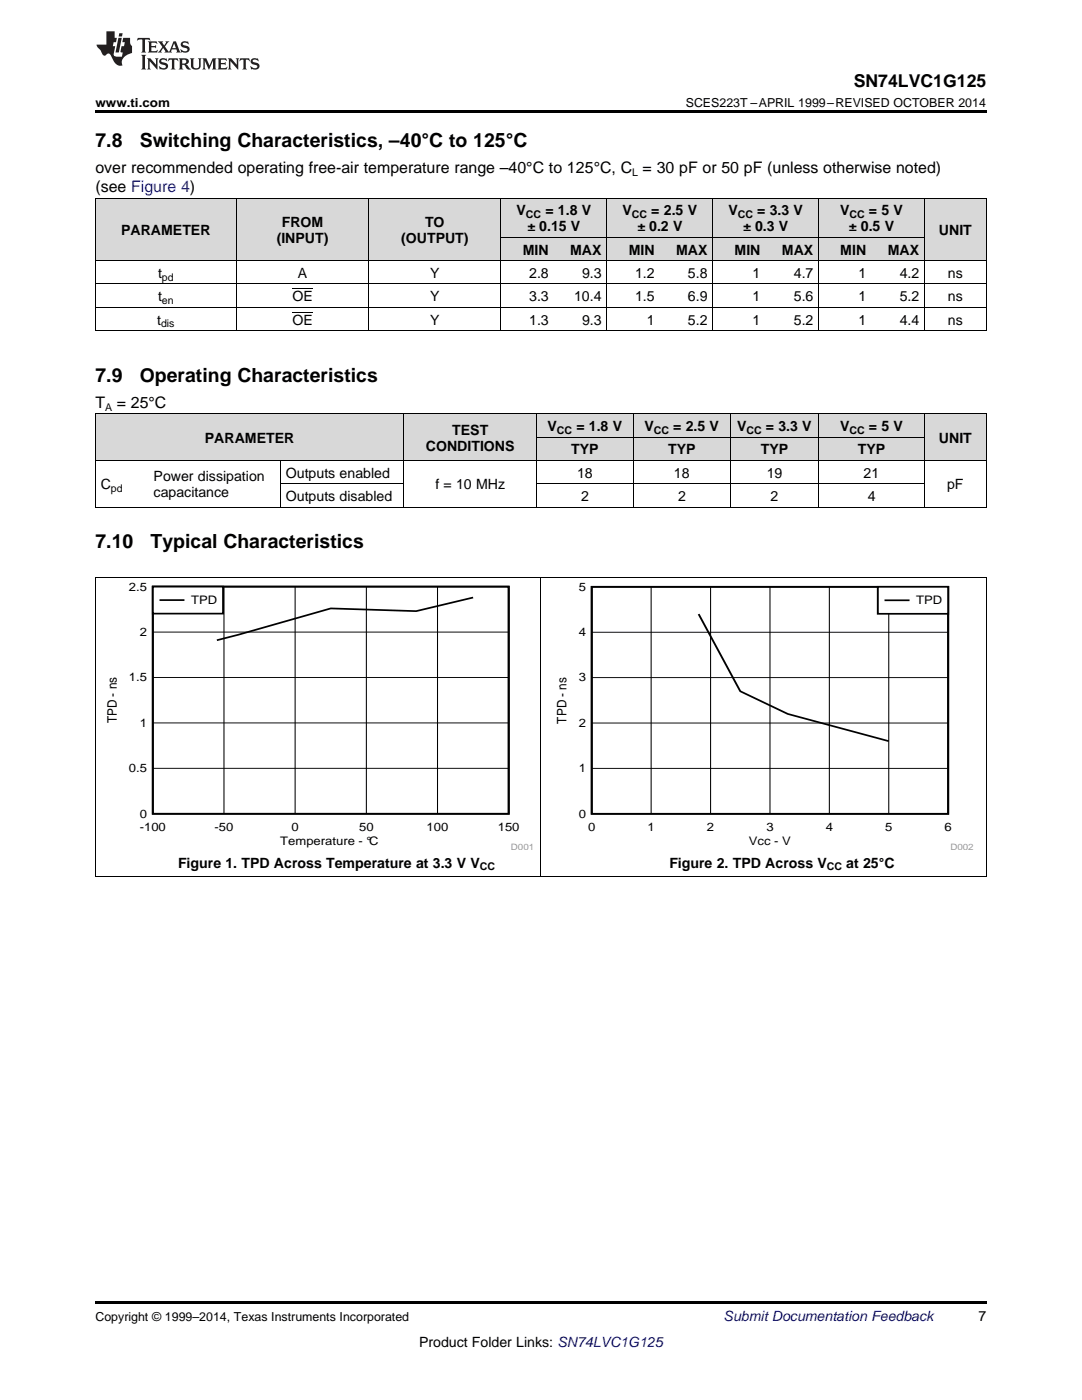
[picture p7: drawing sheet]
<svg xmlns="http://www.w3.org/2000/svg" width="216mm" height="279mm" viewBox="0 0 216 279" stroke-linecap="round" stroke-linejoin="round" font-family="sans-serif">
<g fill="#d8d8d8">
<path d="M19 82.6h10.6v9.3h-10.6z"/>
<path d="M29.6 82.6h26.4v9.3h-26.4z"/>
<path d="M56 82.6h24.6v9.3h-24.6z"/>
<path d="M80.6 82.6h26.5v9.3h-26.5z"/>
<path d="M107.1 87.3h19.3v4.6h-19.3z"/>
<path d="M126.4 87.3h19.4v4.6h-19.4z"/>
<path d="M145.8 87.3h17.6v4.6h-17.6z"/>
<path d="M163.4 87.3h21.1v4.6h-21.1z"/>
<path d="M184.5 82.6h12.3v9.3h-12.3z"/>
<path d="M107.1 82.6h19.3v4.7h-19.3z"/>
<path d="M126.4 82.6h19.4v4.7h-19.4z"/>
<path d="M145.8 82.6h17.6v4.7h-17.6z"/>
<path d="M163.4 82.6h21.1v4.7h-21.1z"/>
<path d="M19 39.6h28.2v12.5h-28.2z"/>
<path d="M47.2 39.6h26.4v12.5h-26.4z"/>
<path d="M73.6 39.6h26.4v12.5h-26.4z"/>
<path d="M100 47.4h10.6v4.7h-10.6z"/>
<path d="M110.6 47.4h10.5v4.7h-10.5z"/>
<path d="M121.1 47.4h10.6v4.7h-10.6z"/>
<path d="M131.7 47.4h10.6v4.7h-10.6z"/>
<path d="M142.3 47.4h10.5v4.7h-10.5z"/>
<path d="M152.8 47.4h10.6v4.7h-10.6z"/>
<path d="M163.4 47.4h10.6v4.7h-10.6z"/>
<path d="M174 47.4h10.5v4.7h-10.5z"/>
<path d="M184.5 39.6h12.3v12.5h-12.3z"/>
<path d="M100 39.6h10.6v7.8h-10.6z"/>
<path d="M110.6 39.6h10.5v7.8h-10.5z"/>
<path d="M121.1 39.6h10.6v7.8h-10.6z"/>
<path d="M131.7 39.6h10.6v7.8h-10.6z"/>
<path d="M142.3 39.6h10.5v7.8h-10.5z"/>
<path d="M152.8 39.6h10.6v7.8h-10.6z"/>
<path d="M163.4 39.6h10.6v7.8h-10.6z"/>
<path d="M174 39.6h10.5v7.8h-10.5z"/>
</g>
<path d="M19 259.7h177.8v.5h-177.8z" fill="#000"/>
<path d="M19.1 115.3v59.6M44.7 117.1v45.3M58.9 117.1v45.3M73.1 117.1v45.3M87.3 117.1v45.3M107.9 115.3v59.6M196.8 115.3v59.6M30.5 135.2h71M30.5 126.1h71M30.5 153.3h71M30.5 144.3h71M19 174.9h177.8" fill="none" stroke="#000" stroke-width=".2"/>
<path d="M30.5 117.1h71v45.3h-71zM94.4 119.3l-11.4 2.7-17-.6-22.7 6.4" fill="none" stroke="#000" stroke-width=".36"/>
<path d="M30.5 117.1h14v5.4h-14z" fill-rule="evenodd" fill="#fff"/>
<path d="M30.5 117.1h14v5.4h-14zM32 119.8h4.6M118.1 117.1h71.1v45.3h-71.1zM139.4 122.6l8.3 15.4 9.5 4.5 20.1 5.4" fill="none" stroke="#000" stroke-width=".36"/>
<path d="M129.9 117.1v45.3M141.8 117.1v45.3M153.6 117.1v45.3M165.5 117.1v45.3M177.3 117.1v45.3M118.1 135.2h71.1M118.1 126.2h71.1M118.1 153.3h71.1M118.1 144.3h71.1" fill="none" stroke="#000" stroke-width=".2"/>
<path d="M175.2 117.1h14v5.4h-14z" fill-rule="evenodd" fill="#fff"/>
<path d="M175.2 117.1h14v5.4h-14zM176.7 119.8h4.6" fill="none" stroke="#000" stroke-width=".36"/>
<g fill="none" stroke="#000" stroke-width=".2">
<path d="M19 39.5h177.8M19.1 39.5v26.5M47.1 39.5v26.5M73.5 39.5v26.5M100 39.5v26.5M121.1 39.5v26.5M142.2 39.5v26.5M163.3 39.5v26.5M184.4 39.5v26.5M196.8 39.5v26.5M19 56.7h177.8M19 52h177.8"/>
<path d="M100 47.4h84.5M19 66h177.8M19 61.3h177.8M19 91.9h177.8M19 82.6h177.8M19.1 82.6v18.6M55.9 91.9v9.3M56 96.5h24.6M80.6 82.6v18.6M107 82.6v18.6M107.1 96.5h77.4M107.1 87.2h77.4"/>
<path d="M126.3 82.6v18.6M145.7 82.6v18.6M163.3 82.6v18.6M184.4 82.6v18.6M196.8 82.6v18.6M19 115.3h177.8M19 101.2h177.8"/>
</g>
<g fill="#000">
<path d="M19 22h177.8v.5h-177.8zM19 66h.2zM73.5 66h.1zM99.9 66h.1zM110.5 66h.1zM121 66h.1zM131.6 66h.1zM142.2 66h.1zM152.7 66h.1zM163.3 66h.1zM173.8 66h.2zM184.4 66h.1z"/>
<path d="M196.7 66h.1z"/>
</g>
<g fill="#231f20">
<path d="M27.5 7.6l-.1 .5 .4-.2h.6v.1v2.1l-.2 .4h1l-.3-.4v-2.1l.1-.1h.5l.5 .2-.2-.5zM29.5 8.3l.2 .3v1.5l-.2 .4h1.8l.2-.6a1.04 1.04 0 0 1-1.3 .2v-.7h.6l.3 .2v-.6l-.3 .2h-.6v-.6l.8-.1 .4 .3-.2-.5zM31.5 8.3l.9 1.1-.9 1.1h.8l-.2-.2 .5-.7 .4 .7-.2 .2h1.5l-.1-.2 .1-.4h.9l.1 .4-.2 .2h1l-.3-.3-.7-1.9h-.5l-.9 2-.8-1 .9-1h-.8l.1 .3-.3 .5-.4-.6 .2-.2zM34.7 8.6l.4 1h-.7zM36.3 8.4a.63 .63 0 0 0-.2 .7 .63 .63 0 0 0 .6 .4l.6 .2 .1 .2a.75 .75 0 0 1-.7 .4 .75 .75 0 0 1-.6-.5l.1 .7 .1-.1a1.11 1.11 0 0 0 1.5-.6 1.13 1.13 0 0 0-1.2-.8l-.1-.4a1.04 1.04 0 0 1 1.2 .2l-.2-.5-.1 .1-.5-.2zM28.2 10.9l.2 .4v2.2l-.2 .4h1l-.3-.4v-2.2l.3-.4zM29.3 11.6l.3 .4v1.5l-.3 .4h.8l-.2-.4v-1.3l1.5 1.7v-1.9l.2-.4h-.7l.2 .4v.9l-1.1-1.3zM32 11.8a.62 .62 0 0 0-.2 .7 .62 .62 0 0 0 .6 .4l.6 .1 .1 .3a.76 .76 0 0 1-.7 .3 .76 .76 0 0 1-.6-.4l.1 .7 .1-.1a1.11 1.11 0 0 0 1.5-.6 1.13 1.13 0 0 0-1.2-.8l-.1-.4a1.04 1.04 0 0 1 1.2 .2l-.2-.6-.1 .1-.5-.1zM33.7 11.6l-.2 .6a.61 .61 0 0 1 .8-.3v1.6l-.2 .4h.9l-.2-.4v-1.6a.63 .63 0 0 1 .8 .3l-.2-.6zM35.6 11.6l.3 .4v1.5l-.3 .4h1l-.2-.2v-.8l.5 .2a.76 .76 0 0 0 1.2 .7l-1-1a.58 .58 0 0 0 .6-.5 .58 .58 0 0 0-.5-.6zM36.4 11.9h.1a.45 .45 0 0 1 .5 .1 .45 .45 0 0 1 .1 .5l-.7 .2zM37.9 11.6l.2 .2a2.17 2.17 0 0 0 .3 1.9 .99 .99 0 0 0 1.6-.6v-1.1l.2-.4h-.7l.2 .2a1.92 1.92 0 0 1-.2 1.8 .6 .6 0 0 1-.9-.5v-1.1l.2-.4zM40.4 11.6l.2 .4v1.5l-.2 .4h.7l-.2-.4v-1.4l.8 1.8 .8-1.8v1.4l-.2 .4h.9l-.2-.4v-1.5l.2-.4h-.8l-.6 1.5-.6-1.5zM43.4 11.6l.2 .4v1.5l-.2 .4h1.8l.2-.6a1.04 1.04 0 0 1-1.3 .1v-.6h.5l.4 .2v-.6l-.4 .2h-.5v-.7h.8l.3 .3-.1-.6zM45.5 11.6l.2 .4v1.5l-.2 .4h.7l-.2-.4v-1.3l1.5 1.7v-1.9l.2-.4h-.7l.2 .4v.9l-1.1-1.3zM47.9 11.6l-.1 .6a.61 .61 0 0 1 .8-.3v1.6l-.3 .4h1l-.3-.4 .1-1.6a.63 .63 0 0 1 .7 .3l-.1-.6zM50.2 11.8a.62 .62 0 0 0-.2 .7 .62 .62 0 0 0 .6 .4l.6 .1 .2 .3a.76 .76 0 0 1-.8 .3 .76 .76 0 0 1-.6-.4l.1 .7 .2-.1a1.11 1.11 0 0 0 1.5-.6 1.13 1.13 0 0 0-1.3-.8l-.1-.4a1.04 1.04 0 0 1 1.2 .2l-.1-.6-.2 .1-.5-.1z"/>
<path d="M21.2 6.3v2.6h-1.9l.1 .4 .7 .9a.91 .91 0 0 0 1 .8 .56 .56 0 0 1 .5-.3 .56 .56 0 0 1 .5 .3l.4 .8a1.53 1.53 0 0 0 1.9 1.2 1.54 1.54 0 0 1 1-2.1l.9-.3v-1.4a1.52 1.52 0 0 1-.3-1.6h-1.4l-.2 .8h.5l-.2 .8h-.4l-.2 1v.2l.4 .1-.2 .8a1.93 1.93 0 0 1-1.6-.3l.3-1.8h-.5l.2-.8h.4l.2-.8h-.4v-1.3zM23.6 7.6l-.6 2.9h.7l.6-2.9zM23.8 6.6l-.1 .7h.6l.2-.7z"/>
</g>
<path d="M58.3 57.6h4.1M58.3 62.3h4.1" fill="none" stroke="#000" stroke-width=".2"/>
<g font-size="3.9">
<text x="19" y="29.3">7.8</text>
<text x="27.9" y="29.3">Switching Characteristics, –40°C to 125°C</text>
<text x="19" y="76.2">7.9</text>
<text x="27.9" y="76.2">Operating Characteristics</text>
<text x="19" y="109.3">7.10</text>
<text x="30.1" y="109.3">Typical Characteristics</text>
</g>
<text font-size="3.5" x="170.4" y="17.3">SN74LVC1G125</text>
<g font-size="3.2">
<text x="19" y="34.4">over recommended operating free-air temperature range –40°C to 125°C, C = 30 pF or 50 pF (unless otherwise noted)</text>
<text x="19" y="38.3">(see Figure 4)</text>
<text x="19" y="81.4">T</text>
<text x="23.3" y="81.4">= 25°C</text>
</g>
<g font-size="2.8">
<text x="24.2" y="46.9">PARAMETER</text>
<text x="56.2" y="45.3">FROM</text>
<text x="84.8" y="45.3">TO</text>
<text x="103.1" y="43">V</text>
<text x="105.2" y="46.1">± 0.15 V</text>
<text x="108.8" y="43">=</text>
<text x="111.3" y="43">1.8 V</text>
<text x="124.2" y="43">V</text>
<text x="127.2" y="46.1">± 0.2 V</text>
<text x="130" y="43">=</text>
<text x="132.5" y="43">2.5 V</text>
<text x="145.3" y="43">V</text>
<text x="148.3" y="46.1">± 0.3 V</text>
<text x="151.1" y="43">=</text>
<text x="153.6" y="43">3.3 V</text>
<text x="167.6" y="43">V</text>
<text x="169.4" y="46.1">± 0.5 V</text>
<text x="173.4" y="43">= 5 V</text>
<text x="187.4" y="46.9">UNIT</text>
<text x="55.2" y="48.5">(INPUT)</text>
<text x="80" y="48.5">(OUTPUT)</text>
<text x="104.3" y="50.8">MIN</text>
<text x="113.8" y="50.8">MAX</text>
<text x="125.4" y="50.8">MIN</text>
<text x="134.9" y="50.8">MAX</text>
<text x="146.6" y="50.8">MIN</text>
<text x="156" y="50.8">MAX</text>
<text x="167.7" y="50.8">MIN</text>
<text x="177.2" y="50.8">MAX</text>
<text x="31.5" y="55.5">t</text>
<text x="59.4" y="55.5">A</text>
<text x="85.8" y="55.5">Y</text>
<text x="105.6" y="55.5">2.8</text>
<text x="116.1" y="55.5">9.3</text>
<text x="126.7" y="55.5">1.2</text>
<text x="137.3" y="55.5">5.8</text>
<text x="150.2" y="55.5">1</text>
<text x="158.4" y="55.5">4.7</text>
<text x="171.3" y="55.5">1</text>
<text x="179.5" y="55.5">4.2</text>
<text x="189.2" y="55.5">ns</text>
<text x="31.4" y="64.8">t</text>
<text x="31.5" y="60.1">t</text>
<text x="58.3" y="60.1">OE</text>
<text x="58.3" y="64.8">OE</text>
<text x="85.8" y="60.1">Y</text>
<text x="85.8" y="64.8">Y</text>
<text x="105.6" y="60.1">3.3</text>
<text x="105.6" y="64.8">1.3</text>
<text x="114.5" y="60.1">10.4</text>
<text x="116.1" y="64.8">9.3</text>
<text x="126.7" y="60.1">1.5</text>
<text x="129" y="64.8">1</text>
<text x="137.3" y="60.1">6.9</text>
<text x="137.3" y="64.8">5.2</text>
<text x="150.2" y="60.1">1</text>
<text x="150.2" y="64.8">1</text>
<text x="158.4" y="60.1">5.6</text>
<text x="158.4" y="64.8">5.2</text>
<text x="171.3" y="60.1">1</text>
<text x="171.3" y="64.8">1</text>
<text x="179.5" y="60.1">5.2</text>
<text x="179.5" y="64.8">4.4</text>
<text x="189.2" y="60.1">ns</text>
<text x="189.2" y="64.8">ns</text>
<text x="40.9" y="88.3">PARAMETER</text>
<text x="85" y="89.9">CONDITIONS</text>
<text x="90.2" y="86.7">TEST</text>
<text x="109.3" y="86">V</text>
<text x="115" y="86">= 1.8 V</text>
<text x="128.6" y="86">V</text>
<text x="134.3" y="86">= 2.5 V</text>
<text x="147.1" y="86">V</text>
<text x="152.8" y="86">= 3.3 V</text>
<text x="167.6" y="86">V</text>
<text x="173.4" y="86">= 5 V</text>
<text x="187.4" y="88.3">UNIT</text>
<text x="57" y="95.3">Outputs enabled</text>
<text x="114" y="90.7">TYP</text>
<text x="115.1" y="95.3">18</text>
<text x="133.3" y="90.7">TYP</text>
<text x="134.5" y="95.3">18</text>
<text x="151.8" y="90.7">TYP</text>
<text x="153" y="95.3">19</text>
<text x="171.2" y="90.7">TYP</text>
<text x="172.3" y="95.3">21</text>
<text x="20.1" y="97.6">C</text>
<text x="30.7" y="96.1">Power dissipation</text>
<text x="30.7" y="99.2">capacitance</text>
<text x="57" y="100">Outputs disabled</text>
<text x="86.9" y="97.6">f = 10 MHz</text>
<text x="116" y="100">2</text>
<text x="135.3" y="100">2</text>
<text x="153.8" y="100">2</text>
<text x="173.1" y="100">4</text>
<text x="189" y="97.6">pF</text>
<text x="35.5" y="173.1">Figure 1. TPD Across Temperature at 3.3 V V</text>
<text x="133.6" y="173.1">Figure 2. TPD Across V</text>
<text x="168.9" y="173.1">at 25°C</text>
<text x="195.3" y="263.6">7</text>
<text x="83.6" y="268.9">Product Folder Links: SN74LVC1G125</text>
</g>
<text font-size="2.8" fill="#0000c8" x="144.4" y="263.6">Submit Documentation Feedback</text>
<g font-size="2.6">
<text x="23.3" y="144.4" transform="rotate(-90 23.3 144.4)">TPD - ns</text>
<text x="113.1" y="144.4" transform="rotate(-90 113.1 144.4)">TPD - ns</text>
</g>
<g font-size="2.5">
<text x="19" y="21.4">www.ti.com</text>
<text x="136.8" y="21.4">SCES223T –APRIL 1999–REVISED OCTOBER 2014</text>
<text x="19" y="263.6">Copyright © 1999–2014, Texas Instruments Incorporated</text>
</g>
<g font-size="2.4">
<text x="25.7" y="117.8">2.5</text>
<text x="38.2" y="120.6">TPD</text>
<text x="27.9" y="126.9">2</text>
<text x="25.7" y="136">1.5</text>
<text x="27.9" y="145">1</text>
<text x="25.7" y="154.1">0.5</text>
<text x="27.9" y="165.9">-100</text>
<text x="27.9" y="163.2">0</text>
<text x="42.8" y="165.9">-50</text>
<text x="58.2" y="165.9">0</text>
<text x="71.7" y="165.9">50</text>
<text x="85.1" y="165.9">100</text>
<text x="99.3" y="165.9">150</text>
<text x="55.9" y="168.5">Temperature - °C</text>
</g>
<g font-size="2.3">
<text x="115.5" y="117.9">5</text>
<text x="182.8" y="120.6">TPD</text>
<text x="115.5" y="126.9">4</text>
<text x="115.5" y="136">3</text>
<text x="115.5" y="145.1">2</text>
<text x="115.5" y="154.1">1</text>
<text x="115.5" y="163.2">0</text>
<text x="117.4" y="165.9">0</text>
<text x="129.2" y="165.9">1</text>
<text x="141.1" y="165.9">2</text>
<text x="152.9" y="165.9">3</text>
<text x="164.8" y="165.9">4</text>
<text x="176.6" y="165.9">5</text>
<text x="188.5" y="165.9">6</text>
<text x="149.4" y="168.5">Vcc - V</text>
</g>
<g font-size="2.1">
<text x="126.1" y="35.1">L</text>
<text x="105" y="43.5">CC</text>
<text x="126.1" y="43.5">CC</text>
<text x="147.2" y="43.5">CC</text>
<text x="169.5" y="43.5">CC</text>
<text x="32.3" y="56">pd</text>
<text x="32.1" y="65.3">dis</text>
<text x="32.3" y="60.7">en</text>
<text x="21" y="82">A</text>
<text x="111.1" y="86.6">CC</text>
<text x="130.5" y="86.6">CC</text>
<text x="148.9" y="86.6">CC</text>
<text x="169.5" y="86.6">CC</text>
<text x="22.1" y="98.2">pd</text>
<text x="95.8" y="173.7">CC</text>
<text x="165" y="173.7">CC</text>
</g>
<g font-size="1.8" fill="#999">
<text x="101.9" y="169.6">D001</text>
<text x="189.6" y="169.6">D002</text>
</g>
</svg>
